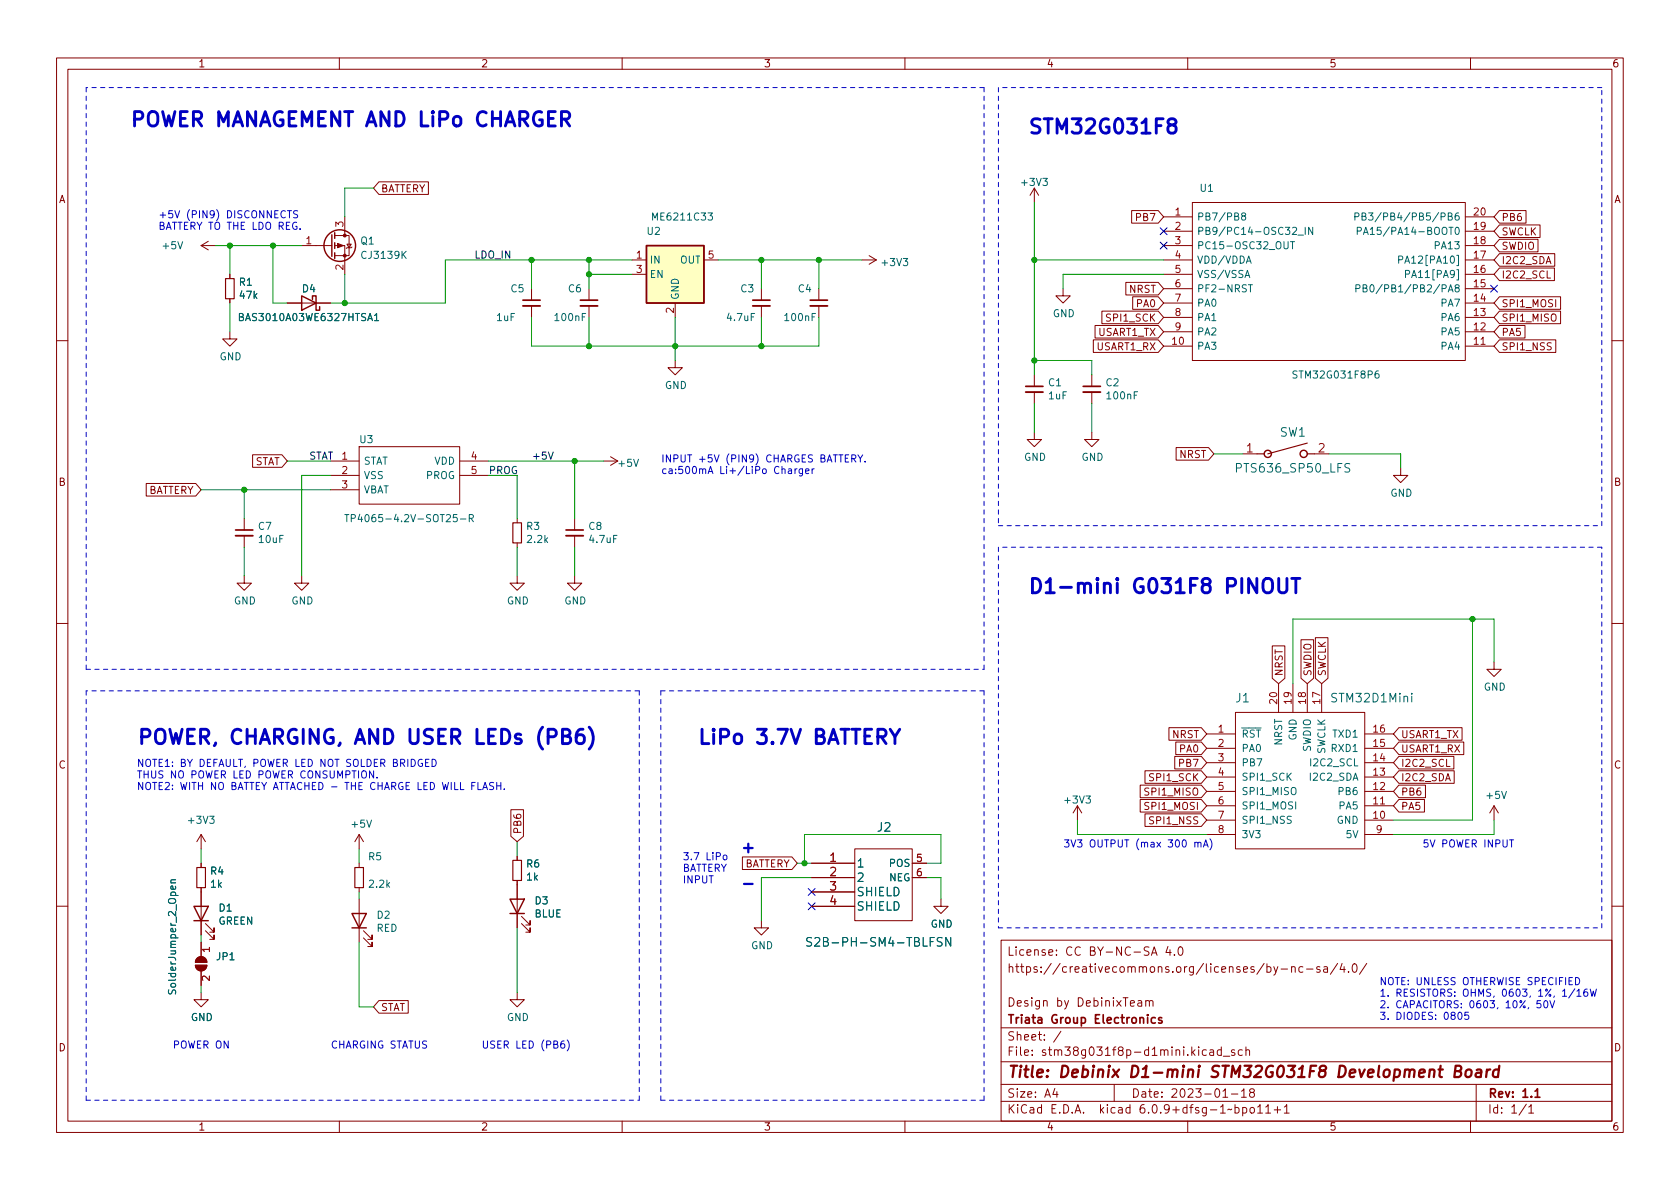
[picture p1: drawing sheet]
<svg xmlns="http://www.w3.org/2000/svg" width="297mm" height="210mm" viewBox="0 0 297 210" stroke-linecap="round" stroke-linejoin="round" font-family="sans-serif">
<g fill="none" stroke="#840000" stroke-width=".18">
<path d="M10 10.2h277v190.1h-277zM12 12.2h273v186.1h-273zM60 10.2v2M110 10.2v2M160 10.2v2M210 10.2v2M260 10.2v2M61 38.3v3.4M67 32.2h8.7v2.2h-8.7l-1-1.1zM182.9 33.3l-.8 1.2M182.9 33.3v2.5M182.9 33.3l.7 1.2"/>
<path d="M200.1 37.2h4.7l.9 1.1-.9 1.2h-4.7zM205.7 38.3h5.1M210.8 35.8h48.3v27.9h-48.3zM259.1 38.3h5.1M265.1 37.2h4.7v2.3h-4.7l-.9-1.2zM265.1 39.8h7.2v2.2h-7.2l-.9-1.1zM35.6 43.4l1.2 .8M35.6 43.4h2.5M36.8 42.7l-1.2 .7M40.6 58.7v1.2h1.3l-1.3 1.3-1.2-1.3h1.2M40.6 48.5v.8M40.6 52.8v.8"/>
<path d="M50.8 53.6h7.6M53.3 43.4h5.4M59.2 43.4h1.8v5.1M59.2 41.7h2.5v3.5h-2.5M61.3 43.2h.8l-.4 .6zM62.2 43.7l-.1 .1h-.8l-.1 .1M94 51v2.1M94 54.1v2M104.1 51v2.1M104.1 54.1v2M111.8 46h2.5M111.8 48.5h2.5"/>
<path d="M119.4 53.6v2.5M124.5 46h2.5M134.6 51v2.1M134.6 54.1v2M144.8 51v2.1M144.8 54.1v2M152.4 46h2.5M153.7 45.2l1.2 .8M154.9 46l-1.2 .7M188 51v1.3h1.2l-1.2 1.3-1.3-1.3h1.3M193.6 57.6h11.2l.9 1.1-.9 1.1h-11.2zM194.8 55h10l.9 1.1-.9 1.1h-10z"/>
<path d="M199.1 49.9h5.7l.9 1.1-.9 1.2h-5.7zM200.3 52.5h4.5l.9 1.1-.9 1.1h-4.5zM205.7 46h5.1M205.7 48.5h5.1M205.7 53.6h5.1M205.7 43.4h5.1M205.7 58.7h5.1M205.7 56.1h5.1M205.7 51h5.1M205.7 40.9h5.1M259.1 46h5.1M259.1 48.5h5.1"/>
<path d="M259.1 53.6h5.1M259.1 43.4h5.1M259.1 58.7h5.1M259.1 56.1h5.1M259.1 51h5.1M259.1 40.9h5.1M265.1 55h10.8v2.2h-10.8l-.9-1.1zM265.1 42.3h6.8v2.2h-6.8l-.9-1.1zM265.1 44.9h9.8v2.2h-9.8l-.9-1.1zM265.1 47.4h9.7v2.2h-9.7l-.9-1.1zM265.1 52.5h10.8v2.2h-10.8l-.9-1.1zM265.1 57.6h4.5v2.2h-4.5l-.9-1.1z"/>
<path d="M10 60.2h2M63.5 79h17.8v10.1h-17.8zM119.4 63.7v1.3h1.2l-1.2 1.3-1.3-1.3h1.3M182.9 76.4v1.3h1.2l-1.2 1.3-1.3-1.3h1.3M182.9 66.3v2M182.9 69.3v2.1M193 76.4v1.3h1.3l-1.3 1.3-1.2-1.3h1.2M193 66.3v2M193 69.3v2.1M193.3 60.1h11.5l.9 1.1-.9 1.1h-11.5zM205.7 61.2h5.1M207.9 79.1h5.8l.9 1.2-.9 1.1h-5.8z"/>
<path d="M259.1 61.2h5.1M265.1 60.1h10v2.2h-10l-.9-1.1zM285 60.2h2M25.9 85.5h8.7l1 1.1-1 1.1h-8.7zM43.2 91.7v2M43.2 94.7v2.1M44.7 80.4h5.1l1 1.1-1 1.1h-5.1zM58.4 81.5h5.1M58.4 84.1h5.1M58.4 86.6h5.1M81.3 81.5h5.1M81.3 84.1h5.1"/>
<path d="M91.4 91.7v.8M91.4 96v.8M101.6 91.7v2M101.6 94.7v2.1M106.7 81.5h2.5M107.9 80.8l1.3 .7M109.2 81.5l-1.3 .8M219.7 80.3h2.5M232.4 80.3h2.5M247.6 82.8v1.3h1.3l-1.3 1.2-1.2-1.2h1.2M10 110.2h2M43.2 101.8v1.3h1.2l-1.2 1.3-1.3-1.3h1.3"/>
<path d="M53.3 101.8v1.3h1.3l-1.3 1.3-1.2-1.3h1.2M91.4 101.8v1.3h1.3l-1.3 1.3-1.2-1.3h1.2M101.6 101.8v1.3h1.3l-1.3 1.3-1.3-1.3h1.3M224.9 114.2h2.3v5.7l-1.1 1-1.2-1zM230 113.1h2.3v6.8l-1.2 1-1.1-1zM232.6 112.8h2.2v7.1l-1.1 1-1.1-1zM264.2 117.1v1.3h1.2l-1.2 1.2-1.3-1.2h1.3M285 110.2h2M201.6 138.8h10.8l1 1.1-1 1.2h-10.8zM202.4 136.3h10l1 1.1-1 1.1h-10zM206.7 128.7h5.7l1 1.1-1 1.1h-5.7zM207.7 133.8h4.7l1 1.1-1 1.1h-4.7z"/>
<path d="M207.9 131.2h4.5l1 1.1-1 1.1h-4.5zM213.4 129.8h5M213.4 139.9h5M213.4 137.4h5M213.4 134.9h5M213.4 132.3h5M218.4 126h22.9v24.1h-22.9zM226.1 120.9v5.1M228.6 120.9v5.1M231.1 120.9v5.1M233.7 120.9v5.1M241.3 129.8h5.1"/>
<path d="M241.3 139.9h5.1M241.3 137.4h5.1M241.3 134.9h5.1M241.3 132.3h5.1M247.3 136.3h9.8v2.2h-9.8l-.9-1.1zM247.3 133.8h9.8v2.2h-9.8l-.9-1.1zM247.3 131.2h11.5v2.2h-11.5l-.9-1.1zM247.3 138.8h4.7v2.3h-4.7l-.9-1.2zM247.3 128.7h11.2v2.2h-11.2l-.9-1.1zM35.6 147.6l-.8 1.2M35.6 147.6v2.5M35.6 152.6v.8"/>
<path d="M35.6 157v8.3M35.6 147.6l.7 1.2M63.5 147.6v2.5M63.5 152.6v.8M63.5 157v.7M63.5 159v7.6M63.5 147.6l-.8 1.2M63.5 147.6l.8 1.2M90.3 143.2h2.3v4.7l-1.2 .9-1.1-.9zM91.4 151.4v.7M91.4 155.7v8.4M131.3 151.5h8.7l1 1.1-1 1.2h-8.7z"/>
<path d="M143.5 152.6h7.6M143.5 155.2h7.6M143.5 157.7h7.6M151.1 150.1h10.2v12.7h-10.2zM161.3 152.6h2.5M161.3 155.2h2.5M166.4 159v1.3h1.2l-1.2 1.2-1.3-1.2h1.3M190.5 142.5l-.8 1.3M190.5 142.5v2.5M190.5 142.5l.8 1.3M201.6 141.4h10.8l1 1.1-1 1.1h-10.8zM202.4 143.9h10l1 1.1-1 1.1h-10z"/>
<path d="M213.4 145h5M213.4 142.5h5M213.4 147.6h5M241.3 145h5.1M241.3 142.5h5.1M241.3 147.6h5.1M247.3 141.4h4.6v2.2h-4.6l-.9-1.1zM264.2 142.5l-.8 1.3M264.2 142.5v2.5M264.2 142.5l.7 1.3M10 160.2h2M34.5 170.7h2.1a1.02 1.02 0 0 1-1 1 1.02 1.02 0 0 1-1.1-1z"/>
<path d="M34.8 169.5a1.02 1.02 0 0 1 1.1-.3 1.02 1.02 0 0 1 .7 1h-2.1zM35.6 175.5v1.3h1.2l-1.2 1.2-1.3-1.2h1.3M35.6 166.6v2.6M35.6 171.7v2.5M36.3 164.6l1.5 1.5v-.8v.8h-.7M36.3 163.3l1.5 1.5v-.7v.7h-.7M64.3 165.9l1.5 1.5v-.8v.8h-.8M64.3 164.6l1.5 1.5v-.8v.8h-.8M67 176.9h5.2v2.3h-5.2l-1-1.2zM91.4 175.5v1.3h1.3l-1.3 1.2-1.2-1.2h1.2M92.2 163.3l1.5 1.5v-.7v.7h-.7M92.2 162l1.5 1.6v-.8v.8h-.7"/>
<path d="M134.6 162.8v1.3h1.3l-1.3 1.2-1.3-1.2h1.3M143.5 160.3h7.6M177 166.3h108v32h-108zM201.2 177h.6l.1 .9M201.9 177.3l-.5 .1a.29 .29 0 0 0-.3 .2 .29 .29 0 0 0 .3 .3h.5M202.6 177.1l.2-.2 .3 .1 .1 .9M202.6 176.9v1M203.2 177.1l.2-.2 .4 .1 .1 .9M203.6 168.9l.5-1.5 .5 1.5M203.7 168.5h.7M206.5 167.4l-.4 1h1M206.9 167.9v1"/>
<path d="M207.6 168.8v.1M208.5 167.5l.1-.1a.81 .81 0 0 1 .6 .7 .81 .81 0 0 1-.3 .8h-.1a.81 .81 0 0 1-.6-.6 .81 .81 0 0 1 .3-.8zM225.9 170.9l-.5 1.4-.2 .1M226.5 171.4h1.1M228.4 171.1l.2-.2 .3 .1 .1 .9M228.4 170.9v1M230.4 171l-.5-.1-.3 .3v.4l.2 .3h.6M231 171.4h1.1M233.4 171l-.4-.1-.2 .2 .1 .3 .5 .1v.4h-.6M234.1 171h.5l.1 .9M234.7 171.3l-.5 .1a.29 .29 0 0 0-.2 .2 .29 .29 0 0 0 .2 .3h.5M236.5 170.4l-1.3 1.9"/>
<path d="M237.3 170.4l-.4 1h1M237.6 170.9v1M238.4 171.8v.1M239.2 170.6l.2-.2a.81 .81 0 0 1 .6 .7 .81 .81 0 0 1-.3 .8h-.1a.81 .81 0 0 1-.4-1.3zM241.6 170.4l-1.2 1.9M285 160.2h2M60 198.3v2M110 198.3v2M160 198.3v2M177 194.8h108M177 191.8h108M177 187.8h108"/>
<path d="M177 181.8h108M186.5 192.5l-.4 1h1M186.9 193v1M187.6 182.4l-1.3 1.9M197 191.8v3M210 198.3v2M213.3 185.7l-.4-.1-.3 .3v.4l.1 .3h.6M213.9 185.7h.6l.1 .9M214.6 186l-.5 .1a.29 .29 0 0 0-.2 .2 .29 .29 0 0 0 .2 .3h.5M215.9 185.7l-.4-.1-.3 .3v.4l.2 .3h.5M215.9 185.1v1.5M216.2 194h.9"/>
<path d="M216.3 186.8h1.1M217.7 193.5h1.2M218.3 185.7l-.4-.1-.2 .2 .1 .3 .5 .1v.4h-.6M218.4 195.9l.4-.1 .3 .3v.4l-.2 .3h-.5M218.4 195.3v1.5M219.5 193l.4-.5v1.5M219.5 194h.9M219.6 185.7l-.4-.1-.3 .3v.4l.2 .3h.5M219.7 195.9l.4-.1 .3 .3v.4l-.1 .3h-.6M219.7 195.8v1.5M220.3 185.8l.2-.2 .4 .1v.9M220.3 185.1v1.5"/>
<path d="M221.1 196l.2-.2 .4 .2 .1 .5-.2 .3h-.3l-.2-.1zM221.2 193.2l-.3-.3 .1-.2 .2-.2 .4 .1 .2 .2-.1 .2-.6 .2-.2 .3 .1 .4 .2 .1h.4l.2-.3-.1-.4-.2-.1M222.4 195.8l.4-.5v1.5M222.4 196.8h.8M223.8 195.8l.4-.5v1.5M223.8 196.8h.8M225.3 196.3h1.1M225.9 195.7v1.1M227.1 195.8l.4-.5v1.5M227.1 196.8h.8M260 198.3v2M261 191.8v6.5"/>
<path d="M269.9 195.3l-1.3 1.9M270.3 195.8l.4-.5v1.5M270.3 196.8h.9"/>
</g>
<path d="M92.5 53.1h3M102.6 53.1h3.1M133.1 53.1h3M143.3 53.1h3M181.4 68.3h3M191.5 68.3h3.1M41.7 93.7h3M100.1 93.7h3M204.3 180l-.5-.1-.2 .3v.4l.1 .3h.6M205.4 180l-.3-.1-.3 .2 .1 .3 .5 .1v.4h-.6M271.4 193l.4-.5v1.5M271.4 194h.9" fill="none" stroke="#840000" stroke-width=".3"/>
<path d="M254.3 189.1h.8M254.7 188.5l-.2 1.7 .1 .2 .3 .1M257.3 189.4l.8-.1a.46 .46 0 0 0 .3-.4 .46 .46 0 0 0-.4-.4h-.6l-.3 2h.8a.53 .53 0 0 0 .4-.5 .53 .53 0 0 0-.4-.6M259.3 189.3a.52 .52 0 0 1 .5-.2 .52 .52 0 0 1 .4 .4l-.1 .6a.55 .55 0 0 1-.5 .4 .55 .55 0 0 1-.5-.4zM261.1 189.2l.2-.1 .6 .1-.1 1.3M261.9 189.6l-.7 .1a.4 .4 0 0 0-.3 .3 .4 .4 0 0 0 .2 .5l.7-.1M262.9 189.1l-.1 1.4M263.5 189.1l-.4 .1-.2 .3M265 189.2a.66 .66 0 0 0-1 .3l-.1 .6 .2 .3 .2 .1 .6-.1M265.1 188.5l-.3 2" fill="none" stroke="#840000" stroke-width=".4"/>
<path d="M92.5 54.1h3M102.6 54.1h3.1M133.1 54.1h3M143.3 54.1h3M181.4 69.3h3M191.5 69.3h3.1M41.7 94.7h3M100.1 94.7h3" fill="none" stroke="#840000" stroke-width=".33"/>
<path d="M114.3 43.4h10.2v10.2h-10.2z" fill="#ffffc2" stroke="#ffffc2" stroke-width=".18"/>
<g fill="none" stroke="#840000" stroke-width=".25">
<path d="M53.3 52.3l2.6 1.3-2.6 1.3zM55.2 53v-.7h.7v2.6h.6v-.7M58.7 41.5v3.8M59.2 41.1v1.1M59.2 42.9v1M59.2 44.7v1M114.3 43.4h10.2v10.2h-10.2zM90.2 159h2.5l-1.3 2.5zM34.3 160.3h2.5l-1.2 2.5zM34.3 162.8h2.5M62.2 161.5h2.6l-1.3 2.6zM62.2 164.1h2.6"/>
<path d="M90.2 161.5h2.5"/>
<circle cx="60.1" cy="43.4" r="2.79"/>
<circle cx="224.2" cy="80.3" r=".63"/>
<circle cx="230.5" cy="80.3" r=".63"/>
</g>
<path d="M39.9 49.3h1.5v3.5h-1.5zM231.1 78.4l-6.9 1.9M90.7 92.5h1.5v3.5h-1.5zM222.2 80.3h1.3M231.1 80.3h1.3M34.8 153.4h1.5v3.6h-1.5zM62.7 153.4h1.6v3.6h-1.6zM90.7 152.1h1.5v3.6h-1.5z" fill="none" stroke="#840000" stroke-width=".2"/>
<g fill="none" stroke="#006464" stroke-width=".18">
<path d="M219.8 38.2l-.3-.2 .1-.2 .2-.1h.3l.1 .2v.2l-.6 .2-.1 .1 .1 .4 .2 .1h.3l.1-.2v-.4l-.2-.1M239.6 38.3h.6l.1-.2-.1-.3-.6-.1v1.2M240.8 38.3l.6-.1 .1-.2-.1-.2-.6-.1v1.2h.5l.2-.1 .1-.3-.4-.2M242 37.7h.8l-.5 .4 .4 .2v.5l-.2 .1-.5-.1M42.3 56h.6l.1-.2-.1-.2-.6-.2v1.3h.5l.2-.1 .1-.3-.3-.3M66.2 55.8l.4-.4v1.3M66.2 56.7h.7M220.1 49.1l.4-1.3 .5 1.3M220.7 50.4h.8M221.1 50.4v1.2M227 42.7v1.1l.3 .2 .3-.1 .1-.1v-1.1M228.2 42.7h.7"/>
<path d="M228.5 42.7v1.3M229.5 41.6h1M230.8 40.2v1.3M232.1 40.2v1.3l-.7-1.3v1.3M239.7 51h.6l.2-.2-.1-.3-.7-.1v1.2M240 40.9l.6-.1 .1-.2-.1-.3-.6-.1v1.3M241 51l.6-.1 .1-.2-.1-.2-.6-.1v1.2h.5l.2-.1v-.3l-.3-.2M241.1 41.5l.4-1.3 .4 1.3M241.2 41.1h.6M242.4 50.4h.1a.68 .68 0 0 1 .5 .6 .68 .68 0 0 1-.5 .6 .84 .84 0 0 1-.1-1.2zM247.3 45.9h.6l.1-.2v-.3l-.7-.1v1.2M248.5 48.5l.6-.1 .1-.2v-.3l-.7-.1v1.3"/>
<path d="M61 91h.7M61.3 91v1.3M62.1 91.7l.6-.1 .1-.2v-.3l-.7-.1v1.3M81.4 91.8h1M83 91.7l.6-.1 .1-.2-.1-.3-.6-.1v1.3M83.3 91.7l.4 .6M30.2 156.1h.9M31.1 155.6h-.8l-.1 .3 .1 .2M143.5 165.9l-.6-.1-.3 .3 .2 .3 .6 .3v.5l-.2 .1-.6-.1M168.1 165.8v1.5l-.9-1.5v1.5"/>
</g>
<g fill="#840000" stroke="#840000" stroke-width=".18">
<path d="M59.7 43l1 .4-1 .4z"/>
<path d="M34.8 169.5a1.02 1.02 0 0 1 1.1-.3 1.02 1.02 0 0 1 .7 1h-2.1z"/>
<path d="M34.5 170.7h2.1a1.02 1.02 0 0 1-1 1 1.02 1.02 0 0 1-1.1-1z"/>
<circle cx="61" cy="45.2" r=".25"/>
<circle cx="61" cy="41.7" r=".25"/>
</g>
<path d="M97 79.9l.4 1.3 .4-1.3" fill="none" stroke="#0f0f0f" stroke-width=".18"/>
<path d="M99.3 21.1h.9a.69 .69 0 0 0 .5-.7 .69 .69 0 0 0-.5-.7h-.9v2.6M99.9 21.1l.8 1.2M207 22.1a.55 .55 0 0 1-.5-.5 .55 .55 0 0 1 .5-.6h.5a.55 .55 0 0 1 .4 .6 .55 .55 0 0 1-.4 .5l-.8 .1-.2 .4v.5l.5 .4h.5l.4-.4v-.5l-.4-.5M223.4 102.6a.85 .85 0 0 1 1-.3 .85 .85 0 0 1 .6 .8v.9a.85 .85 0 0 1-.8 .9 .85 .85 0 0 1-.9-.9zM226.1 102.3v2l.5 .5h.5l.4-.5v-2M228.4 102.3h1.4M229.1 102.3v2.5M99.5 130.2h.8a.62 .62 0 0 0 .5-.6 .62 .62 0 0 0-.5-.6h-.8v2.5h.9a.68 .68 0 0 0 .5-.7 .68 .68 0 0 0-.6-.6M103.1 129a1.01 1.01 0 0 0-1.2 1v1l.2 .4 .7 .1 .4-.2 .1-.9-.2-.4-.7-.1-.5 .5M104.2 128.6a2.91 2.91 0 0 1 0 3.9M157.4 129l.8 1.3 .9-1.3M158.2 130.3v1.2" fill="none" stroke="#0000c2" stroke-width=".51"/>
<g fill="none" stroke="#0000c2" stroke-width=".18">
<path d="M50.8 37.3h.7M51.2 37.3v1.2M52.4 39.4a.59 .59 0 0 0-.7 .5 .59 .59 0 0 0 .7 .6l.1-.5h-.2M52.6 37.3h-.5l-.1 .1v.3l.5 .3 .1 .3-.2 .2h-.5M53.1 40.4v.2M139.4 83h.5l.1 .7M140 83.2l-.5 .1-.1 .1 .1 .3h.5M140.6 82.9v.8M140.9 82.9l-.3 .2M141.9 82.9v1l-.2 .3-.4-.1M141.9 83l-.4-.1-.2 .2 .1 .6h.5M142.4 83.3l.6-.1v-.2l-.4-.1-.2 .2 .1 .6h.5"/>
<path d="M143.6 82.9v.8M143.9 82.9l-.3 .2M150.6 81.1l.6-.1 .1-.1v-.3l-.7-.2v1.3M150.9 81.1l.4 .6M151.7 80.4l.4 .7 .4-.7M152.1 81.1v.6M153 81.6v.1M66.1 136.3v1.3l-.8-1.3v1.3M66.7 137.5v.1M74.6 134.3a.59 .59 0 0 0-.7 .6 .59 .59 0 0 0 .7 .6l.1-.5h-.2M75.2 134.9h.5M75.9 134.3h-.7v1.2h.7"/>
<path d="M76.4 134.3a.64 .64 0 0 1 .7 .6 .64 .64 0 0 1-.7 .6zM84.5 138.4v1.2h.6M85.3 139.6l.5-1.2 .4 1.2M85.5 139.3h.6M87.3 138.4h-.5l-.2 .1v.3l.6 .3 .1 .3-.3 .2h-.4M87.8 138.4v1.2M87.8 139h.8M88.6 138.4v1.2M89.2 139.5v.1M128 151.3l.3-.1 .2 .2v.4l-.2 .2h-.3l-.1-.2zM211.3 149.1l.1-.2 .3 .1 .1 .8M211.3 148.9v.9"/>
<path d="M211.8 149.1l.2-.2 .3 .1v.8M212.8 149.8l.4-1.3 .4 1.3M212.9 149.4h.6M213.9 148.3a1.46 1.46 0 0 1 0 2M266.9 148.5h.7M267.3 148.5v1.3M257.9 179.1l.2-.1a.68 .68 0 0 1 .4 .6 .68 .68 0 0 1-.4 .7l-.2-.2-.1-.3zM259.6 179h-.6v.6l.2-.1h.4l.1 .2-.1 .4-.1 .2-.5-.2M272.4 177h-.6l-.1 .6 .2-.2 .4 .1 .2 .2-.1 .4-.2 .1-.5-.1M273.1 177.1l.1-.1a.68 .68 0 0 1 .5 .6 .68 .68 0 0 1-.5 .6l-.1-.1-.2-.4zM274 177l.5 1.2 .4-1.2M278.4 174.8l-1 1.7"/>
<path d="M278.6 172.9a.64 .64 0 0 1 .7 .6 .64 .64 0 0 1-.7 .6zM278.8 175.3l.4-.4v1.3M278.8 176.2h.7M280.6 174.9l-.3 .1a.86 .86 0 0 0 0 1.2l.4-.1v-.5l-.2-.2h-.2l-.3 .2M281.2 174.9l.3 1.3 .2-.9 .3 .9 .3-1.3M99.7 184.1h-.3a.86 .86 0 0 0 0 1.2l.4-.1 .1-.4-.3-.2h-.2l-.3 .2M100.3 183.9a1.46 1.46 0 0 1 0 1.9"/>
</g>
<path d="M131.5 156.3h1.6" fill="none" stroke="#0000c2" stroke-width=".4"/>
<g fill="none" stroke="#0000c2" stroke-width=".18" stroke-dasharray=".8 .8">
<path d="M15.2 15.5v102.9M174 15.5h-158.8M176.5 15.5v77.5M283.2 15.5h-106.7M176.5 96.8v67.3M176.5 93h106.7M283.2 93v-77.5M283.2 96.8h-106.7M15.2 118.4h158.8M174 118.4v-102.9M15.2 122.2v72.4M113 122.2h-97.8"/>
<path d="M116.8 122.2v72.4M174 122.2h-57.2M176.5 164.1h106.7M283.2 164.1v-67.3M15.2 194.6h97.8M113 194.6v-72.4M116.8 194.6h57.2M174 194.6v-72.4"/>
</g>
<g fill="none" stroke="#009600" stroke-width=".18">
<path d="M66 33.3h-5v5M182.9 35.8v30.5M38.1 43.4h15.2M40.6 43.4v5.1M40.6 53.6v5.1M48.3 43.4v10.2h2.5M61 48.5v5.1M94 56.1v5.1h50.8v-5.1M94 46v5M104.1 48.5h7.7M104.1 46v5M104.1 56.1v5.1"/>
<path d="M111.8 46h-33.1v7.6h-20.3M119.4 56.1v7.6M127 46h25.4M134.6 46v5M134.6 56.1v5.1M144.8 46v5M182.9 46h22.8M205.7 48.5h-17.7v2.5M182.9 71.4v5M182.9 63.7h10.1v2.6M193 71.4v5M35.6 86.6h22.8"/>
<path d="M43.2 86.6v5.1M43.2 96.8v5M50.8 81.5h7.6M58.4 84.1h-5.1v17.7M86.4 81.5h20.3M86.4 84.1h5v7.6M91.4 96.8v5M101.6 81.5v10.2M101.6 96.8v5M214.6 80.3h5.1M234.9 80.3h12.7v2.5M260.3 109.5v35.5h-13.9"/>
<path d="M264.2 117.1v-7.6h-35.6v11.4M35.6 150.1v2.5M63.5 150.1v2.5M63.5 157.7v1.3M91.4 148.8v2.6M141 152.6h2.5M142.2 152.6v-5h24.2v5h-2.6M143.5 155.2h-8.9v7.6M163.8 155.2h2.6v3.8M190.5 145v2.6h22.9M264.2 145v2.6h-17.8M35.6 165.3v1.3"/>
<path d="M35.6 174.2v1.3M63.5 166.6v11.4h2.5M91.4 164.1v11.4"/>
</g>
<path d="M205.1 40.3l1.2 1.2M205.1 42.8l1.2 1.2M206.3 40.3l-1.2 1.2M206.3 42.8l-1.2 1.2M263.6 50.4l1.2 1.3M264.8 50.4l-1.2 1.3M142.9 159.7l1.2 1.2M142.9 157.1l1.2 1.2M144.1 159.7l-1.2 1.2M144.1 157.1l-1.2 1.2" fill="none" stroke="#000084" stroke-width=".18"/>
<g fill="#009600" stroke="#009600" stroke-width=".18">
<circle cx="101.6" cy="81.5" r=".46"/>
<circle cx="142.2" cy="152.6" r=".46"/>
<circle cx="104.1" cy="61.2" r=".46"/>
<circle cx="43.2" cy="86.6" r=".46"/>
<circle cx="48.3" cy="43.4" r=".46"/>
<circle cx="40.6" cy="43.4" r=".46"/>
<circle cx="94" cy="46" r=".46"/>
<circle cx="104.1" cy="46" r=".46"/>
<circle cx="104.1" cy="48.5" r=".46"/>
<circle cx="119.4" cy="61.2" r=".46"/>
<circle cx="61" cy="53.6" r=".46"/>
<circle cx="182.9" cy="63.7" r=".46"/>
<circle cx="182.9" cy="46" r=".46"/>
<circle cx="134.6" cy="61.2" r=".46"/>
<circle cx="134.6" cy="46" r=".46"/>
<circle cx="144.8" cy="46" r=".46"/>
<circle cx="260.3" cy="109.5" r=".46"/>
</g>
<g font-size="3.5" fill="#0000c2">
<text x="22.9" y="22.4">POWER MANAGEMENT AND LiPo CHARGER</text>
<text x="181.6" y="23.7">STM32G031F8</text>
<text x="181.6" y="104.9">D1-mini G031F8 PINOUT</text>
<text x="24.1" y="131.6">POWER, CHARGING, AND USER LEDs (PB6)</text>
<text x="123.2" y="131.6">LiPo 3.7V BATTERY</text>
</g>
<text font-size="2.8" fill="#0000c2" x="130.8" y="150.8">+</text>
<text font-size="2.8" fill="#840000" x="178" y="190.6">Title: Debinix D1-mini STM32G031F8 Development Board</text>
<g font-size="2.1" fill="#006464">
<text x="226.3" y="77.2">SW1</text>
<text x="219" y="83.6">PTS636_SP50_LFS</text>
<text x="218.5" y="124.2">J1</text>
<text x="235.7" y="124.2">STM32D1Mini</text>
<text x="155.2" y="147.1">J2</text>
<text x="151.4" y="153.4">1</text>
<text x="151.4" y="155.9">2</text>
<text x="151.4" y="158.5">SHIELD</text>
<text x="151.4" y="161">SHIELD</text>
<text x="144.4" y="167.4">S2B-PH-SM4-TBLFSN</text>
</g>
<g font-size="2.1" fill="#a90000">
<text x="220.4" y="80">1</text>
<text x="233.1" y="80">2</text>
<text x="146.7" y="152.4">1</text>
<text x="146.7" y="154.9">2</text>
<text x="146.7" y="157.5">3</text>
<text x="146.7" y="160">4</text>
</g>
<g font-size="2.1" fill="#840000">
<text x="178" y="172">https://creativecommons.org/licenses/by-nc-sa/4.0/</text>
<text x="178" y="169">License: CC BY-NC-SA 4.0</text>
<text x="178" y="178">Design by DebinixTeam</text>
<text x="178" y="184">Sheet: /</text>
<text x="178" y="181">Triata Group Electronics</text>
<text x="178" y="186.7">File: stm38g031f8p-d1mini.kicad_sch</text>
<text x="178" y="196.9">KiCad E.D.A. kicad 6.0.9+dfsg-1~bpo11+1</text>
<text x="178" y="194.1">Size: A4</text>
<text x="200" y="194.1">Date: 2023-01-18</text>
<text x="263" y="194.1">Rev: 1.1</text>
<text x="263" y="196.9">Id: 1/1</text>
</g>
<g font-size="1.8" fill="#840000">
<text x="35" y="11.9">1</text>
<text x="85" y="11.9">2</text>
<text x="135" y="11.9">3</text>
<text x="185" y="11.9">4</text>
<text x="235" y="11.9">5</text>
<text x="285" y="11.9">6</text>
<text x="10.3" y="35.9">A</text>
<text x="67.3" y="34">BATTERY</text>
<text x="285.3" y="35.9">A</text>
<text x="201" y="39.1">PB7</text>
<text x="265.4" y="39.1">PB6</text>
<text x="265.4" y="41.6">SWCLK</text>
<text x="265.4" y="44.2">SWDIO</text>
<text x="265.4" y="46.7">I2C2_SDA</text>
<text x="199.7" y="51.8">NRST</text>
<text x="265.4" y="49.2">I2C2_SCL</text>
<text x="194.2" y="59.4">USART1_TX</text>
<text x="195.9" y="56.9">SPI1_SCK</text>
<text x="201" y="54.3">PA0</text>
<text x="265.4" y="56.9">SPI1_MISO</text>
<text x="265.4" y="54.3">SPI1_MOSI</text>
<text x="265.4" y="59.4">PA5</text>
<text x="194" y="61.9">USART1_RX</text>
<text x="265.4" y="61.9">SPI1_NSS</text>
<text x="44.9" y="82.3">STAT</text>
<text x="208.5" y="81">NRST</text>
<text x="10.3" y="85.9">B</text>
<text x="25.9" y="87.3">BATTERY</text>
<text x="285.3" y="85.9">B</text>
<text x="226.8" y="119.6" transform="rotate(-90 226.8 119.6)">NRST</text>
<text x="231.9" y="119.6" transform="rotate(-90 231.9 119.6)">SWDIO</text>
<text x="234.4" y="119.6" transform="rotate(-90 234.4 119.6)">SWCLK</text>
<text x="207.3" y="130.5">NRST</text>
<text x="247.6" y="130.5">USART1_TX</text>
<text x="10.3" y="135.9">C</text>
<text x="208.6" y="133.1">PA0</text>
<text x="208.6" y="135.6">PB7</text>
<text x="247.6" y="135.6">I2C2_SCL</text>
<text x="247.6" y="133.1">USART1_RX</text>
<text x="285.3" y="135.9">C</text>
<text x="202.8" y="143.2">SPI1_MOSI</text>
<text x="202.8" y="140.7">SPI1_MISO</text>
<text x="203.5" y="138.1">SPI1_SCK</text>
<text x="247.6" y="138.1">I2C2_SDA</text>
<text x="247.6" y="143.2">PA5</text>
<text x="247.6" y="140.7">PB6</text>
<text x="92.2" y="147.6" transform="rotate(-90 92.2 147.6)">PB6</text>
<text x="203.6" y="145.8">SPI1_NSS</text>
<text x="131.3" y="153.4">BATTERY</text>
<text x="67.3" y="178.8">STAT</text>
<text x="10.3" y="185.9">D</text>
<text x="285.3" y="185.9">D</text>
<text x="35" y="199.9">1</text>
<text x="85" y="199.9">2</text>
<text x="135" y="199.9">3</text>
<text x="185" y="199.9">4</text>
<text x="235" y="199.9">5</text>
<text x="285" y="199.9">6</text>
</g>
<g font-size="1.8" fill="#006464">
<text x="180.8" y="32.9">+3V3</text>
<text x="212.2" y="33.9">U1</text>
<text x="114.4" y="41.5">U2</text>
<text x="115.7" y="39">ME6211C33</text>
<text x="211.6" y="39">PB7/PB8</text>
<text x="211.6" y="41.5">PB9/PC14-OSC32_IN</text>
<text x="242.3" y="41.5">PA15/PA14-BOOT0</text>
<text x="243.1" y="39">PB3/PB4/PB5/PB6</text>
<text x="28.9" y="44.1">+5V</text>
<text x="63.8" y="43.2">Q1</text>
<text x="64.1" y="45.8">CJ3139K</text>
<text x="114.8" y="46.6">IN</text>
<text x="120.2" y="46.6">OUT</text>
<text x="156.1" y="47">+3V3</text>
<text x="211.6" y="44.1">PC15-OSC32_OUT</text>
<text x="211.6" y="46.6">VDD/VDDA</text>
<text x="248.3" y="46.6">PA12[PA10]</text>
<text x="253.9" y="44.1">PA13</text>
<text x="42.3" y="50.5">R1</text>
<text x="42.5" y="52.8">47k</text>
<text x="53.5" y="51.7">D4</text>
<text x="90.4" y="51.7">C5</text>
<text x="100.5" y="51.7">C6</text>
<text x="114.8" y="49.1">EN</text>
<text x="120" y="53.1" transform="rotate(-90 120 53.1)">GND</text>
<text x="131" y="51.7">C3</text>
<text x="141.2" y="51.7">C4</text>
<text x="211.6" y="49.1">VSS/VSSA</text>
<text x="211.6" y="51.7">PF2-NRST</text>
<text x="243.1" y="51.7">PB0/PB1/PB2/PA8</text>
<text x="249.3" y="49.1">PA11[PA9]</text>
<text x="42.9" y="56.8">BAS3010A03WE6327HTSA1</text>
<text x="87.9" y="56.8">1uF</text>
<text x="98.2" y="56.8">100nF</text>
<text x="128.7" y="56.8">4.7uF</text>
<text x="138.9" y="56.8">100nF</text>
<text x="186.1" y="56.1">GND</text>
<text x="211.6" y="54.2">PA0</text>
<text x="211.6" y="56.8">PA1</text>
<text x="211.6" y="59.3">PA2</text>
<text x="254.9" y="59.3">PA5</text>
<text x="254.9" y="56.8">PA6</text>
<text x="254.9" y="54.2">PA7</text>
<text x="38.8" y="63.7">GND</text>
<text x="211.6" y="61.8">PA3</text>
<text x="254.9" y="61.8">PA4</text>
<text x="117.5" y="68.8">GND</text>
<text x="185.4" y="68.3">C1</text>
<text x="185.4" y="70.6">1uF</text>
<text x="195.6" y="68.3">C2</text>
<text x="195.8" y="70.6">100nF</text>
<text x="229.1" y="66.9">STM32G031F8P6</text>
<text x="63.6" y="78.4">U3</text>
<text x="64.3" y="82.2">STAT</text>
<text x="76.8" y="82.2">VDD</text>
<text x="109.5" y="82.5">+5V</text>
<text x="181" y="81.5">GND</text>
<text x="191.2" y="81.5">GND</text>
<text x="64.3" y="84.7">VSS</text>
<text x="64.3" y="87.2">VBAT</text>
<text x="75.3" y="84.7">PROG</text>
<text x="245.8" y="87.8">GND</text>
<text x="45.7" y="93.7">C7</text>
<text x="63.1" y="92.3">TP4065-4.2V-SOT25-R</text>
<text x="93.1" y="93.7">R3</text>
<text x="104.1" y="93.7">C8</text>
<text x="45.9" y="96">10uF</text>
<text x="93.3" y="96">2.2k</text>
<text x="104.3" y="96">4.7uF</text>
<text x="41.3" y="106.9">GND</text>
<text x="51.5" y="106.9">GND</text>
<text x="89.6" y="106.9">GND</text>
<text x="99.8" y="106.9">GND</text>
<text x="262.3" y="122.1">GND</text>
<text x="219.5" y="130.4">~{RST}</text>
<text x="226.7" y="131.8" transform="rotate(-90 226.7 131.8)">NRST</text>
<text x="229.2" y="130.9" transform="rotate(-90 229.2 130.9)">GND</text>
<text x="235.8" y="130.4">TXD1</text>
<text x="219.5" y="133">PA0</text>
<text x="219.5" y="135.5">PB7</text>
<text x="231.8" y="133" transform="rotate(-90 231.8 133)">SWDIO</text>
<text x="232" y="135.5">I2C2_SCL</text>
<text x="234.3" y="133.5" transform="rotate(-90 234.3 133.5)">SWCLK</text>
<text x="235.6" y="133">RXD1</text>
<text x="188.4" y="142.1">+3V3</text>
<text x="219.5" y="138">SPI1_SCK</text>
<text x="219.5" y="140.6">SPI1_MISO</text>
<text x="219.5" y="143.1">SPI1_MOSI</text>
<text x="231.8" y="138">I2C2_SDA</text>
<text x="236.8" y="143.1">PA5</text>
<text x="236.8" y="140.6">PB6</text>
<text x="262.9" y="141.3">+5V</text>
<text x="33.5" y="145.7">+3V3</text>
<text x="62.3" y="146.3">+5V</text>
<text x="219.5" y="145.7">SPI1_NSS</text>
<text x="219.5" y="148.2">3V3</text>
<text x="236.4" y="145.7">GND</text>
<text x="238.1" y="148.2">5V</text>
<text x="37.2" y="154.7">R4</text>
<text x="65.2" y="152.1">R5</text>
<text x="93.1" y="153.4">R6</text>
<text x="93.2" y="155.7">1k</text>
<text x="157.2" y="155.8">NEG</text>
<text x="157.3" y="153.3">POS</text>
<text x="37.3" y="157">1k</text>
<text x="38.7" y="161.2">D1</text>
<text x="65.4" y="157">2.2k</text>
<text x="94.6" y="159.9">D3</text>
<text x="38.6" y="163.5">GREEN</text>
<text x="66.6" y="164.8">RED</text>
<text x="66.7" y="162.5">D2</text>
<text x="94.5" y="162.2">BLUE</text>
<text x="132.8" y="167.8">GND</text>
<text x="164.5" y="164">GND</text>
<text x="38.3" y="169.8">JP1</text>
<text x="31.1" y="175.3" transform="rotate(-90 31.1 175.3)">SolderJumper_2_Open</text>
<text x="33.7" y="180.5">GND</text>
<text x="89.6" y="180.5">GND</text>
</g>
<g font-size="1.8" fill="#0000c2">
<text x="27.9" y="38.6">+5V (PIN9) DISCONNECTS</text>
<text x="27.9" y="40.6">BATTERY TO THE LDO REG.</text>
<text x="116.8" y="81.8">INPUT +5V (PIN9) CHARGES BATTERY.</text>
<text x="116.8" y="83.8">ca:500mA Li+/LiPo Charger</text>
<text x="24.1" y="135.6">NOTE1: BY DEFAULT, POWER LED NOT SOLDER BRIDGED</text>
<text x="24.1" y="137.6">THUS NO POWER LED POWER CONSUMPTION.</text>
<text x="24.1" y="139.7">NOTE2: WITH NO BATTEY ATTACHED - THE CHARGE LED WILL FLASH.</text>
<text x="188" y="149.8">3V3 OUTPUT (max 300 mA)</text>
<text x="251.5" y="149.8">5V POWER INPUT</text>
<text x="120.6" y="152.1">3.7 LiPo</text>
<text x="120.6" y="154.2">BATTERY</text>
<text x="120.6" y="156.2">INPUT</text>
<text x="243.8" y="174.2">NOTE: UNLESS OTHERWISE SPECIFIED</text>
<text x="243.8" y="176.2">1. RESISTORS: OHMS, 0603, 1%, 1/16W</text>
<text x="243.8" y="178.3">2. CAPACITORS: 0603, 10%, 50V</text>
<text x="30.5" y="185.4">POWER ON</text>
<text x="58.4" y="185.4">CHARGING STATUS</text>
<text x="85.1" y="185.4">USER LED (PB6)</text>
<text x="243.8" y="180.3">3. DIODES: 0805</text>
</g>
<g font-size="1.8" fill="#a90000">
<text x="60.7" y="40.1" transform="rotate(-90 60.7 40.1)">3</text>
<text x="207.8" y="38.1">1</text>
<text x="207.8" y="40.6">2</text>
<text x="260.6" y="40.6">19</text>
<text x="260.6" y="38.1">20</text>
<text x="54.1" y="43.2">1</text>
<text x="60.7" y="47.7" transform="rotate(-90 60.7 47.7)">2</text>
<text x="112.5" y="45.7">1</text>
<text x="125.2" y="45.7">5</text>
<text x="207.8" y="43.2">3</text>
<text x="207.8" y="45.7">4</text>
<text x="260.6" y="45.7">17</text>
<text x="260.6" y="43.2">18</text>
<text x="112.5" y="48.3">3</text>
<text x="207.8" y="48.3">5</text>
<text x="207.8" y="50.8">6</text>
<text x="207.8" y="53.3">7</text>
<text x="260.6" y="53.3">14</text>
<text x="260.6" y="50.8">15</text>
<text x="260.6" y="48.3">16</text>
<text x="119.1" y="55.4" transform="rotate(-90 119.1 55.4)">2</text>
<text x="207.8" y="55.9">8</text>
<text x="207.8" y="58.4">9</text>
<text x="260.6" y="58.4">12</text>
<text x="260.6" y="55.9">13</text>
<text x="207.3" y="61">10</text>
<text x="260.6" y="61">11</text>
<text x="60.5" y="81.3">1</text>
<text x="60.5" y="83.8">2</text>
<text x="83.3" y="81.3">4</text>
<text x="83.3" y="83.8">5</text>
<text x="60.5" y="86.4">3</text>
<text x="225.8" y="124.4" transform="rotate(-90 225.8 124.4)">20</text>
<text x="228.3" y="124.4" transform="rotate(-90 228.3 124.4)">19</text>
<text x="230.9" y="124.4" transform="rotate(-90 230.9 124.4)">18</text>
<text x="233.4" y="124.4" transform="rotate(-90 233.4 124.4)">17</text>
<text x="215.4" y="129.5">1</text>
<text x="242.9" y="129.5">16</text>
<text x="215.4" y="132.1">2</text>
<text x="215.4" y="134.6">3</text>
<text x="215.4" y="137.2">4</text>
<text x="242.9" y="137.2">13</text>
<text x="242.9" y="134.6">14</text>
<text x="242.9" y="132.1">15</text>
<text x="215.4" y="139.7">5</text>
<text x="215.4" y="142.2">6</text>
<text x="242.9" y="142.2">11</text>
<text x="242.9" y="139.7">12</text>
<text x="215.4" y="144.8">7</text>
<text x="215.4" y="147.3">8</text>
<text x="242.9" y="144.8">10</text>
<text x="243.3" y="147.3">9</text>
<text x="162.1" y="152.4">5</text>
<text x="162.1" y="154.9">6</text>
<text x="37.1" y="173.5" transform="rotate(-90 37.1 173.5)">2</text>
<text x="37.1" y="168.4" transform="rotate(-90 37.1 168.4)">1</text>
</g>
<g font-size="1.8" fill="#0f0f0f">
<text x="83.8" y="45.7">LDO_IN</text>
<text x="54.6" y="81.3">STAT</text>
<text x="86.4" y="83.8">PROG</text>
<text x="94" y="81.3">+5V</text>
</g>
</svg>
